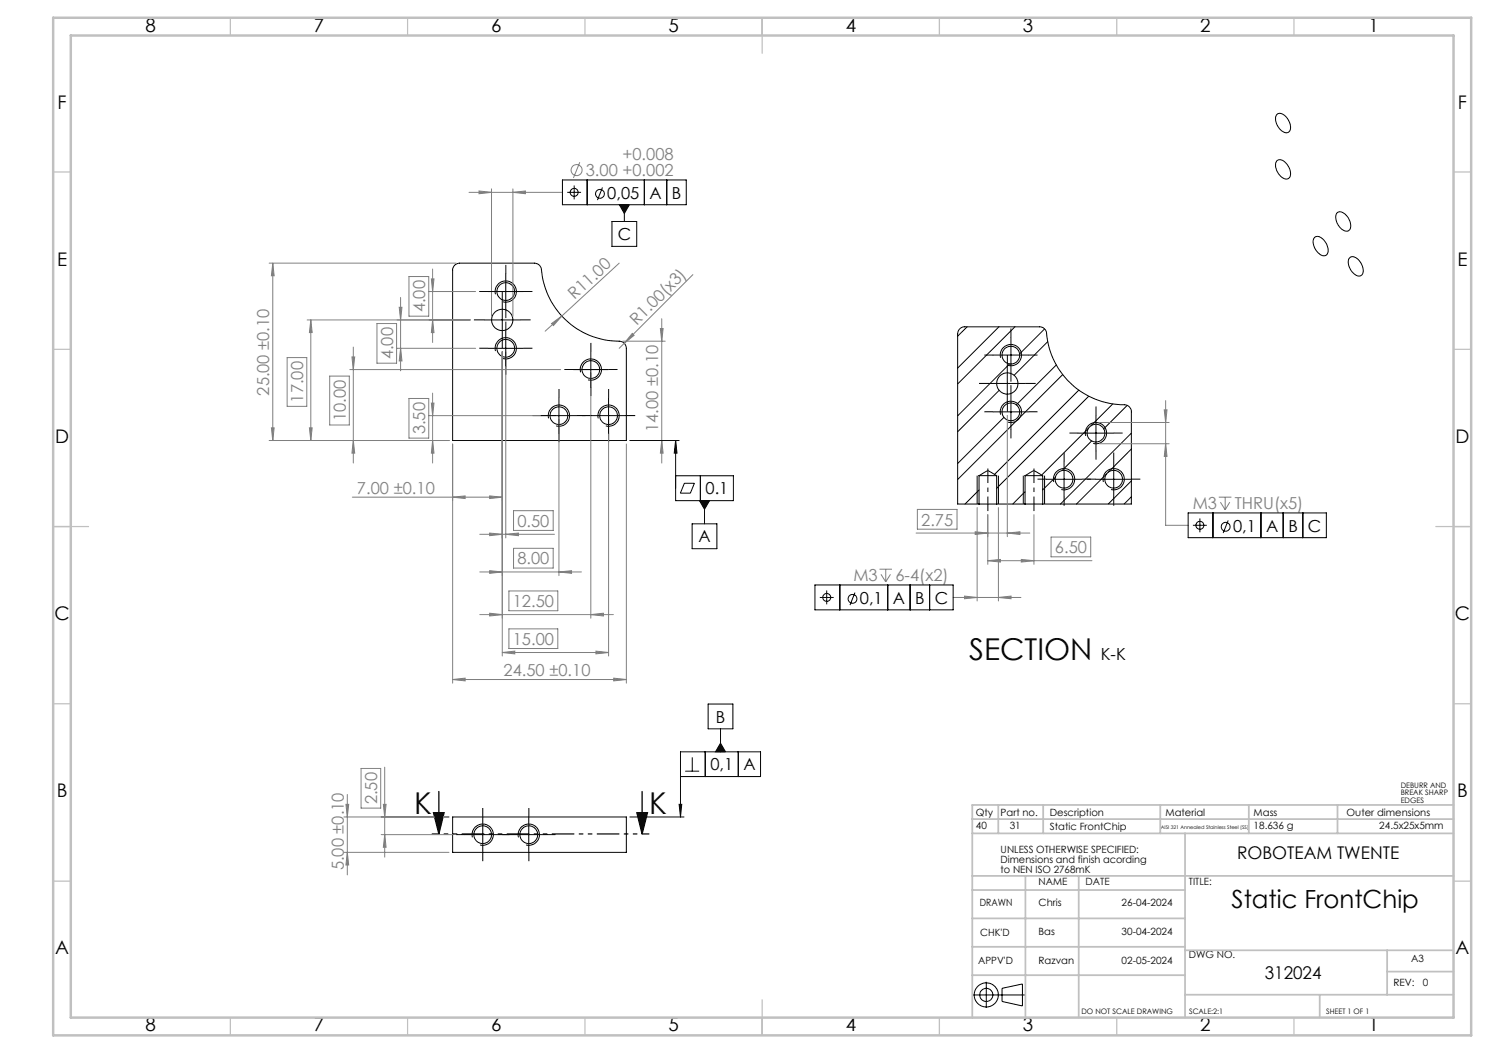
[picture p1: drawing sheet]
<svg xmlns="http://www.w3.org/2000/svg" width="420mm" height="297mm" viewBox="0 0 420 297" stroke-linecap="round" stroke-linejoin="round" font-family="sans-serif">
<g fill="none" stroke="#000" stroke-width=".28">
<path d="M360.1 32.3a1.89 1.89 0 0 1 2.8 .8 3.2 3.2 0 0 1 .6 4.2 2.8 2.8 0 0 1-3.3-2.1l-.4-1.3v-1zM158.6 50.8h35v6.9h-35zM160 54.3h3.9M162 52.3v3.9M165.6 50.8v6.9M169.9 52.9l-1.4 3.5M174.7 57.7h2.8l-1.4 2.5zM176.1 57.7v4.8M181.8 50.8v6.9M188.1 50.8v6.9M360.1 45.4a2.06 2.06 0 0 1 3 1 3.1 3.1 0 0 1 .4 3.9 2.88 2.88 0 0 1-3.4-2.2l-.3-1.1v-1zM128.2 74.8l1.4-.6h21.1a1.96 1.96 0 0 1 2 1.9 22.3 22.3 0 0 0 22.6 20.2 1.95 1.95 0 0 1 1.4 1.9v26h-49v-48.3z"/>
<path d="M142.7 77.2v10M172.6 62.5h7v7h-7zM370.9 66.8a2.66 2.66 0 0 1 3.2 1.8 2.51 2.51 0 0 1-.2 3.4 2.96 2.96 0 0 1-3.2-2.3 2.36 2.36 0 0 1 .2-2.9zM377.1 60.1a1.89 1.89 0 0 1 2.8 .8 3.2 3.2 0 0 1 .5 4.1 2.8 2.8 0 0 1-3.2-2l-.4-1.5zM380.6 72.8a1.9 1.9 0 0 1 2.8 .8 3.2 3.2 0 0 1 .6 4.1 2.68 2.68 0 0 1-3.2-2l-.5-1.6zM136.7 90.2h9.9M137.7 82.2h10M137.7 98.2h10M139.8 83a2.99 2.99 0 0 1 2.6-3.8 2.99 2.99 0 0 1 3.2 3.3 2.99 2.99 0 0 1-3.7 2.6M139.8 99a2.99 2.99 0 0 1 2.6-3.7 2.99 2.99 0 0 1 3.2 3.2 2.99 2.99 0 0 1-3.7 2.6M141.7 85.2v10M142.7 93.2v10.1"/>
<path d="M166.7 99.2v10.1M272.8 92.2l-2.7 2.6M281.8 92.2l-11.7 11.6M285.2 95.2v10M286.3 92.2l-16.2 16.1M294.6 92.8l-7 7M295.5 96.4l-9.5 9.5M152.6 117.2h10.1M154.8 118a2.99 2.99 0 0 1 2.6-3.8 2.99 2.99 0 0 1 3.2 3.3 2.99 2.99 0 0 1-3.7 2.6M157.7 112.3v9.9M161.6 104.2h10.1M163.8 105a2.99 2.99 0 0 1 2.6-3.7 2.99 2.99 0 0 1 3.2 3.2 2.99 2.99 0 0 1-3.7 2.6"/>
<path d="M166.7 117.2h10M168.8 118a2.99 2.99 0 0 1 2.6-3.8 2.99 2.99 0 0 1 3.2 3.3 2.99 2.99 0 0 1-3.7 2.6M171.7 112.3v9.9M279.1 108.2h10M280.1 100.2h10M280.1 116.2h10M281.8 110.1l-11.7 11.7M282.2 100.9a3 3 0 0 1 2.7-3.7 3 3 0 0 1 3.2 3.3 3 3 0 0 1-3.8 2.6M282.2 116.9a3 3 0 0 1 2.7-3.7 3 3 0 0 1 3.2 3.2 3 3 0 0 1-3.8 2.7M283.2 117.7l-13.1 13M284.1 103.1v10.1M284.8 102.7l-14.7 14.6"/>
<path d="M285.2 111.2v10M298 102.9l-11.3 11.3M299.8 105.7l-29.7 29.6M304.3 110l-23.8 23.8M307.1 111.8l-26 25.9M309.1 117.2v10M313.9 113.9l-6.2 6.2M318 114.3l-6.7 6.7M177.7 124.2h13.9M190.6 124.2l.4 3.6h-.8zM190.6 124.2v17h16.3v-7h-16.3M193 136.3h2.9l-1.2 2.8h-2.8z"/>
<path d="M197.6 134.2v7M275.6 134.2v8M276.2 134.2l2.4-1.4 2.5 1.4M276.2 134.2h4.9M276.2 134.2v8M276.2 138.2l-4 4M281.1 134.2v8M281.6 134.2v8M288.6 134.2v8M289.1 134.2l2.4-1.4 2.6 1.4M289.1 134.2h5M289.1 134.2v8"/>
<path d="M289.1 138.7l-3.4 3.5M294.1 134.2v8M294.6 134.2v8M295.1 135.2h10M297.3 136a3 3 0 0 1 2.6-3.8 3 3 0 0 1 3.2 3.2 3 3 0 0 1-3.7 2.7M297.7 134.6l-3.6 3.6M300.1 130.2v10M304.1 122.2h10M306.2 122.9a2.99 2.99 0 0 1 2.7-3.7 2.99 2.99 0 0 1 3.2 3.2 2.99 2.99 0 0 1-3.7 2.7M307.1 120.8l-13.3 13.2M307.9 124.4l-8.3 8.3M309.1 135.2h10"/>
<path d="M311.2 136a3 3 0 0 1 2.6-3.8 3 3 0 0 1 3.3 3.2 3 3 0 0 1-3.7 2.7M312.2 133.6l-8.6 8.6M314.1 130.2v10M319.1 122.2l-20 20M319.1 135.6l-6.5 6.6M319.1 126.6l-6.5 6.6M195.2 147.7h7v7.1h-7zM197.3 141.2h2.8l-1.4 2.4zM198.7 141.2v6.5M276.2 142.2h-6.1v-48a1.99 1.99 0 0 1 2-2h21.1a2.02 2.02 0 0 1 2 1.8 22.2 22.2 0 0 0 22.5 20.3 2.06 2.06 0 0 1 1.4 1.9v26h-25M276.2 142.2h4.9M281.1 142.2h8"/>
<path d="M289.1 142.2h5M319.1 140.1l-2 2.1M335.1 144.7h39v7h-39zM336.5 148.2h3.9M338.5 146.2v3.9M342.1 144.7v7M346.4 146.8l-1.4 3.6M355.7 144.7v7M362 144.7v7M367.5 144.7v7M229.9 165h39v7h-39zM231.2 168.5h4"/>
<path d="M233.2 166.5v4M236.9 165v7M241.2 167.1l-1.5 3.6M250.4 165v7M256.7 165v7M262.2 165v7M199.7 198.6h7v7h-7zM191.9 219h22.6v-6.9h-22.6v18.3M193.3 217.5h3.9M195.3 213.6v3.9M198.9 212.1v6.9M203.2 209.6l1.4 2.5h-2.8z"/>
<path d="M203.2 205.6v6.5M208.2 212.1v6.9M127.7 230.4h49v10h-49zM131.2 235.4h9.9M133.2 236.2a3 3 0 0 1 2.7-3.8 3 3 0 0 1 3.3 3.3 3 3 0 0 1-3.8 2.6M136.2 230.4v10M144.1 235.4h10.1M146.3 236.2a3 3 0 0 1 2.6-3.8 3 3 0 0 1 3.3 3.3 3 3 0 0 1-3.8 2.6M149.2 230.4v10M177.7 230.4h15.2M191.6 226.9h.7l-.4 3.5zM278.2 276.9v7.4"/>
<path d="M282.6 278.8l5.8-1.3v6.2l-5.8-1.2zM274.5 280.6h14.8"/>
<circle cx="162" cy="54.3" r="1.12"/>
<circle cx="169.2" cy="54.7" r="1.25"/>
<circle cx="141.7" cy="90.2" r="3"/>
<circle cx="142.7" cy="98.2" r="2.51"/>
<circle cx="142.7" cy="82.2" r="2.51"/>
<circle cx="157.7" cy="117.2" r="2.5"/>
<circle cx="166.7" cy="104.2" r="2.5"/>
<circle cx="171.7" cy="117.2" r="2.51"/>
<circle cx="284.1" cy="108.2" r="3"/>
<circle cx="285.1" cy="116.2" r="2.5"/>
<circle cx="285.1" cy="100.2" r="2.5"/>
<circle cx="300.1" cy="135.2" r="2.5"/>
<circle cx="309.1" cy="122.2" r="2.5"/>
<circle cx="314.1" cy="135.2" r="2.5"/>
<circle cx="338.5" cy="148.2" r="1.12"/>
<circle cx="345.7" cy="148.6" r="1.25"/>
<circle cx="233.2" cy="168.5" r="1.12"/>
<circle cx="240.5" cy="168.9" r="1.25"/>
<circle cx="136.2" cy="235.4" r="2.5"/>
<circle cx="149.2" cy="235.4" r="2.49"/>
<circle cx="278.2" cy="280.6" r="1.84"/>
<circle cx="278.2" cy="280.6" r="3.4"/>
</g>
<g fill="none" stroke="#808080" stroke-width=".28">
<path d="M132.3 54.3h26.3M135.1 53.9l3.5 .4-3.5 .3zM138.6 53.3v35.9M144.7 54.3l3.5-.4v.7zM144.7 53.3v35.9M163.5 45.8l-1.8 4.4M75.9 74.2h52.8M76.9 74.2l.4 3.6h-.7zM76.9 74.2v50M115.4 78h5.5v11.2h-5.5zM121.7 78.7h.7l-.4 3.5zM122 75.9v20.7"/>
<path d="M174.7 74.2l-16.2 14.9M195.4 77.5l-20.7 20.7M86.6 90.2h46M87.7 90.2v34M87.7 90.2l.4 3.6h-.8zM99.7 97.9v32.7M106.3 91.3h5.6v11.1h-5.6zM112 98.2h22.2M112.6 86.7h.8l-.4 3.5zM113 98.2l.4 3.6h-.8zM113 83.9v20.7M121 82.2h13.2"/>
<path d="M122 90.2l.4 3.6h-.7zM141.7 99.2v85.8M142.7 99.2v52.5M155.6 91.3l2.9-2.2-2.4 2.7zM158.5 89.1l-4.7 4.3M175.6 96.2h12M178.3 94l.6 .6-2.8 2.2zM186.3 92.7h.7l-.3 3.5zM186.7 89.9v40.7M81 100.9h5.5v13.7h-5.5zM93 106.1h5.5v13.8h-5.5zM98.7 104.2h59.5"/>
<path d="M99.3 100.7h.7l-.3 3.5zM115.4 112.4h5.5v11.2h-5.5zM121 117.2h35.7M121.7 113.7h.7l-.4 3.5zM122 110.9v19.7M157.7 118.2v44.1M166.7 105.2v69.2M171.7 118.2v66.8M284.1 117.2v34.2M310.1 119.2h19.7M328.4 115.6h.8l-.4 3.6zM328.8 113v35.2h6.3"/>
<path d="M75.9 124.2h50.7M76.6 120.7h.7l-.4 3.5zM87.3 120.7h.8l-.4 3.5zM99.7 124.2l.3 3.6h-.7zM122 124.2l.4 3.6h-.7zM127.7 125.2v67.5M138.1 139.9l3.6 .3-3.6 .4zM176.7 125.2v67.5M177.7 124.2h9.9M186.7 124.2l.3 3.6h-.7zM310.1 125.2h19.7M328.8 125.2l.4 3.5h-.8z"/>
<path d="M99.4 140.2h42.3M127.7 140.2l3.5-.3v.7zM135.3 150.7h21.1M138.1 150.4l3.6 .3-3.6 .4zM142.7 150.7l3.5-.3v.7zM144.9 144h11.1v5.6h-11.1zM144.9 154.7h11.1v5.5h-11.1zM258.4 150.4h32.1M258.8 143.7h11.1v5.6h-11.1zM275.1 150l3.5 .4-3.5 .3zM275.6 143.2v26.3M278.6 158.1l3.6-.3v.7z"/>
<path d="M278.6 145.2v14M278.6 158.1h29.4M281.6 143.2v26.3M284.1 150.4l3.6-.4v.7zM288.1 157.8l3.5 .3-3.5 .4zM291.6 145.2v14M296.5 151.5h11.2v5.6h-11.2zM343.8 140.2h3.5M344.2 141.6l1.4 2.2M345.6 140.2v3.6M346.9 141.6l-1.3 2.2M135.3 161.3h28.7"/>
<path d="M135.3 173.4h37.7M138.1 161l3.6 .3-3.6 .4zM138.1 173l3.6 .4-3.6 .3zM143.5 166.7h13.8v5.6h-13.8zM143.5 177.4h13.8v5.5h-13.8zM157.7 161.3l3.5-.3v.7zM166.7 173.4l3.5-.4v.7zM248.1 160.5h3.5M248.5 162l1.3 2.1M249.8 160.5v3.6M251.2 162l-1.4 2.1M268.9 168.5h19.1"/>
<path d="M272.1 168.1l3.5 .4-3.5 .4zM281.6 168.5l3.6-.4v.8zM127.7 191.7l3.5-.4v.7zM127.7 191.7h49M141.7 184l3.5-.3v.7zM141.7 184h30M168.1 183.7l3.6 .3-3.6 .4zM173.1 191.3l3.6 .4-3.6 .3zM101.8 216.7h5.6v11.2h-5.6zM108.5 216.4v25.4M97 230.4h29.6M97.6 226.9h.8l-.4 3.5z"/>
<path d="M98 224.1v22.7M107.5 235.4h20.2M108.1 226.9h.8l-.4 3.5zM108.5 235.4l.4 3.6h-.8zM97 240.4h29.6M98 240.4l.4 3.6h-.8z"/>
<circle cx="162.6" cy="48" r="1.56"/>
</g>
<path d="M122.3 229.2h3l-1.5 6zM123.8 223.2v12M179.6 229.2h3l-1.5 6zM181.1 223.2v12" fill="none" stroke="#000" stroke-width=".35"/>
<path d="M278.7 144.1v-12M291.7 144.1v-12" fill="none" stroke="#000" stroke-width=".28" stroke-dasharray="15.2 1.3 1.3 1.3" stroke-dashoffset="11.1" stroke-linecap="butt"/>
<path d="M183.1 235.2h-61.3" fill="none" stroke="#000" stroke-width=".35" stroke-dasharray="6.3 1.3 1.3 1.3 1.3 1.3" stroke-dashoffset="4.3" stroke-linecap="butt"/>
<g fill="none" stroke="#000" stroke-width=".28" stroke-dasharray="15.2 1.3 1.3 1.3" stroke-linecap="butt">
<path d="M142.7 77.2v-2.5M136.7 90.2h-3M137.7 82.2h-2.5M137.7 98.2h-2.5M141.7 85.2v-3M141.7 95.2v3M142.7 87.2v2.5M142.7 93.2v-2.5M146.7 90.2h3M147.7 82.2h2.5M147.7 98.2h2.5M166.7 99.2v-2.5"/>
<path d="M285.2 95.1v-2.5M142.7 103.2v2.5M152.7 117.2h-2.5M157.7 112.2v-2.5M161.7 104.2h-2.5M162.7 117.2h2.5M166.7 117.2h-2.5M166.7 109.2v2.5M171.7 112.2v-2.5M171.7 104.2h2.5M176.7 117.2h2.5M279.2 108.1h-3"/>
<path d="M280.2 100.1h-2.5M280.2 116.1h-2.5M284.2 103.1v-3M284.2 113.1v3M285.2 105.1v2.5M285.2 111.1v-2.5M289.2 108.1h3M290.2 100.1h2.5M290.2 116.1h2.5M309.2 117.1v-2.5M157.7 122.2v2.5M171.7 122.2v2.5"/>
<path d="M285.2 121.1v2.5M295.2 135.1h-2.5M300.2 130.1v-2.5M304.2 122.1h-2.5M305.2 135.1h2.5M309.2 135.1h-2.5M309.2 127.1v2.5M314.2 130.1v-2.5M314.2 122.1h2.5M319.2 135.1h2.5M300.2 140.1v2.5M314.2 140.1v2.5"/>
<path d="M131.2 235.4h-2.5M136.2 230.4v-2.5M141.2 235.4h2.5M144.2 235.4h-2.5M149.2 230.4v-2.5M154.2 235.4h2.5M136.2 240.4v2.5M149.2 240.4v2.5"/>
</g>
<g fill="none" stroke="#c0c0c0" stroke-width=".35">
<path d="M65 5v5M115 5v5M165 5v5M215 5v10M265 5v5M315 5v5M365 5v5M15 48.5h5M410 48.5h5M15 98.5h5M410 98.5h5M15 148.5h10"/>
<path d="M405 148.5h10M15 198.5h5M410 198.5h5M15 248.5h5M410 248.5h5M65 287v5M115 287v5M165 287v5M215 282v10M265 287v5M315 287v5M365 287v5"/>
</g>
<g fill="none" stroke="#c0c0c0" stroke-width=".5">
<path d="M274.2 231h135.8M274.2 235.1h135.8M281.6 227v8.1M294.3 227v8.1M327.3 227v8.1M334.3 235.1v51.9M352.2 227v8.1M377.3 227v8.1M410 227h-135.8v60.2M274.2 247h135.8M274.2 251h60.1M274.2 259h60.1"/>
<path d="M289.2 247v40M304.3 247v40M274.2 267h60.1M274.2 275.1h60.1M334.3 268h75.7M391.3 268v12.6M391.3 274h18.7M334.3 280.6h75.7M372.3 280.6v6.4"/>
</g>
<path d="M15 5h400v287h-400zM20 10h390v277h-390z" fill="none" stroke="#c0c0c0" stroke-width=".7"/>
<path d="M179.6 229.2h3l-1.5 6zM122.3 229.2h3l-1.5 6z" fill="#000"/>
<g fill="#808080">
<path d="M155.6 91.3l2.9-2.2-2.4 2.7z"/>
<path d="M178.3 94l.6 .6-2.8 2.2z"/>
<path d="M138.1 139.9l3.6 .3-3.6 .4zM127.7 140.2l3.5-.3v.7zM168.1 183.7l3.6 .3-3.6 .4zM141.7 184l3.5-.3v.7z"/>
<path d="M135.1 53.9l3.5 .4-3.5 .3zM144.7 54.3l3.5-.4v.7zM138.1 150.4l3.6 .3-3.6 .4zM142.7 150.7l3.5-.3v.7zM138.1 161l3.6 .3-3.6 .4zM157.7 161.3l3.5-.3v.7zM138.1 173l3.6 .4-3.6 .3zM166.7 173.4l3.5-.4v.7z"/>
<path d="M127.7 191.7l3.5-.4v.7zM173.1 191.3l3.6 .4-3.6 .3z"/>
<path d="M76.6 120.7h.7l-.4 3.5zM76.9 74.2l.4 3.6h-.7zM122 90.2l.4 3.6h-.7zM121.7 78.7h.7l-.4 3.5zM87.3 120.7h.8l-.4 3.5zM87.7 90.2l.4 3.6h-.8z"/>
<path d="M112.6 86.7h.8l-.4 3.5zM113 98.2l.4 3.6h-.8zM121.7 113.7h.7l-.4 3.5zM122 124.2l.4 3.6h-.7zM99.3 100.7h.7l-.3 3.5zM99.7 124.2l.3 3.6h-.7zM186.3 92.7h.7l-.3 3.5zM186.7 124.2l.3 3.6h-.7z"/>
</g>
<path d="M190.6 124.2l.4 3.6h-.8zM197.3 141.2l1.4 2.4 1.4-2.4zM174.7 57.7l1.4 2.5 1.4-2.5zM191.6 226.9h.7l-.4 3.5zM203.2 209.6l1.4 2.5h-2.8z" fill="#000"/>
<g fill="#808080">
<path d="M284.1 150.4l3.6-.4v.7zM275.1 150l3.5 .4-3.5 .3z"/>
<path d="M278.6 158.1l3.6-.3v.7zM288.1 157.8l3.5 .3-3.5 .4zM272.1 168.1l3.5 .4-3.5 .4zM281.6 168.5l3.6-.4v.8zM328.4 115.6h.8l-.4 3.6zM328.8 125.2l.4 3.5h-.8z"/>
<path d="M97.6 226.9h.8l-.4 3.5zM98 240.4l.4 3.6h-.8zM108.1 226.9h.8l-.4 3.5zM108.5 235.4l.4 3.6h-.8z"/>
</g>
<g font-size="8.5">
<text x="273.4" y="186.2">SECTION</text>
<text x="116.8" y="229.5">K</text>
<text x="183.1" y="229.5">K</text>
</g>
<text font-size="7.1" x="347.4" y="256">Static FrontChip</text>
<g font-size="5.3">
<text x="41" y="8.9">8</text>
<text x="88.5" y="8.9">7</text>
<text x="138.5" y="8.9">6</text>
<text x="188.5" y="8.9">5</text>
<text x="238.5" y="8.9">4</text>
<text x="288.5" y="8.9">3</text>
<text x="338.5" y="8.9">2</text>
<text x="386" y="8.9">1</text>
<text x="16.2" y="30.7">F</text>
<text x="411.2" y="30.7">F</text>
<text x="16.1" y="74.9">E</text>
<text x="411.1" y="74.9">E</text>
<text x="15.5" y="124.9">D</text>
<text x="410.5" y="124.9">D</text>
<text x="15.4" y="174.9">C</text>
<text x="410.4" y="174.9">C</text>
<text x="16" y="224.9">B</text>
<text x="411" y="224.9">B</text>
<text x="15.5" y="269.2">A</text>
<text x="410.5" y="269.2">A</text>
<text x="41" y="290.9">8</text>
<text x="88.5" y="290.9">7</text>
<text x="138.5" y="290.9">6</text>
<text x="188.5" y="290.9">5</text>
<text x="238.5" y="290.9">4</text>
<text x="288.5" y="290.9">3</text>
<text x="338.5" y="290.9">2</text>
<text x="386" y="290.9">1</text>
</g>
<g font-size="4.9">
<text x="348.9" y="242.3">ROBOTEAM TWENTE</text>
<text x="356.8" y="276.2">312024</text>
</g>
<g font-size="4.7" fill="#808080">
<text x="175.6" y="45.2">+0.008</text>
<text x="165.2" y="49.7">3.00 +0.002</text>
<text x="119.9" y="88.1" transform="rotate(-90 119.9 88.1)">4.00</text>
<text x="162.1" y="84.6" transform="rotate(-43 162.1 84.6)">R11.00</text>
<text x="179.6" y="91.9" transform="rotate(-45 179.6 91.9)">R1.00(x3)</text>
<text x="110.9" y="101.4" transform="rotate(-90 110.9 101.4)">4.00</text>
<text x="75.9" y="111.6" transform="rotate(-90 75.9 111.6)">25.00 ±0.10</text>
<text x="85.6" y="113.5" transform="rotate(-90 85.6 113.5)">17.00</text>
<text x="97.6" y="118.8" transform="rotate(-90 97.6 118.8)">10.00</text>
<text x="119.9" y="122.5" transform="rotate(-90 119.9 122.5)">3.50</text>
<text x="185.7" y="121.8" transform="rotate(-90 185.7 121.8)">14.00 ±0.10</text>
<text x="100.7" y="139.2">7.00 ±0.10</text>
<text x="336.4" y="143.6">M3</text>
<text x="348.3" y="143.6">THRU(x5)</text>
<text x="145.9" y="148.6">0.50</text>
<text x="259.8" y="148.2">2.75</text>
<text x="145.9" y="159.2">8.00</text>
<text x="297.6" y="156">6.50</text>
<text x="240.7" y="163.9">M3</text>
<text x="252.6" y="163.9">6-4(x2)</text>
<text x="144.6" y="171.2">12.50</text>
<text x="144.6" y="181.9">15.00</text>
<text x="142" y="190.6">24.50 ±0.10</text>
<text x="106.4" y="226.8" transform="rotate(-90 106.4 226.8)">2.50</text>
<text x="97" y="245.5" transform="rotate(-90 97 245.5)">5.00 ±0.10</text>
</g>
<g font-size="4.7">
<text x="171.3" y="56">0,05</text>
<text x="183.2" y="56">A</text>
<text x="189.5" y="56">B</text>
<text x="174.2" y="67.7">C</text>
<text x="199" y="139.4">0.1</text>
<text x="347.8" y="149.9">0,1</text>
<text x="357.1" y="149.9">A</text>
<text x="363.4" y="149.9">B</text>
<text x="368.9" y="149.9">C</text>
<text x="197" y="153">A</text>
<text x="242.5" y="170.2">0,1</text>
<text x="251.8" y="170.2">A</text>
<text x="258.1" y="170.2">B</text>
<text x="263.7" y="170.2">C</text>
<text x="310.5" y="186.2">K-K</text>
<text x="201.9" y="203.8">B</text>
<text x="200.4" y="217.3">0,1</text>
<text x="209.7" y="217.3">A</text>
</g>
<g font-size="2.8">
<text x="275.2" y="230">Qty</text>
<text x="275.2" y="233.8">40</text>
<text x="282.2" y="230">Part no.</text>
<text x="284.8" y="233.8">31</text>
<text x="296.1" y="230">Description</text>
<text x="328.7" y="230">Material</text>
<text x="353.6" y="233.8">18.636 g</text>
<text x="353.6" y="230">Mass</text>
<text x="379.8" y="230">Outer dimensions</text>
<text x="389.1" y="233.8">24.5x25x5mm</text>
<text x="296.1" y="234.1">Static FrontChip</text>
<text x="282.2" y="240.6">UNLESS OTHERWISE SPECIFIED:</text>
<text x="282.2" y="243.4">Dimensions and finish acording</text>
<text x="282.2" y="246.3">to NEN ISO 2768mK</text>
<text x="292.9" y="249.7">NAME</text>
<text x="306.2" y="249.7">DATE</text>
<text x="335.4" y="249.7">TITLE:</text>
<text x="276.4" y="255.6">DRAWN</text>
<text x="293" y="255.5">Chris</text>
<text x="316.4" y="255.5">26-04-2024</text>
<text x="276.5" y="263.9">CHK'D</text>
<text x="293" y="263.8">Bas</text>
<text x="316.4" y="263.8">30-04-2024</text>
<text x="275.9" y="272">APPV'D</text>
<text x="293" y="271.9">Razvan</text>
<text x="316.4" y="271.9">02-05-2024</text>
<text x="335.4" y="270.2">DWG NO.</text>
<text x="398.1" y="271.4">A3</text>
<text x="393" y="278.1">REV:</text>
<text x="401.3" y="278.1">0</text>
</g>
<g font-size="2.1">
<text x="395.1" y="222.2">DEBURR AND</text>
<text x="395.1" y="224.3">BREAK SHARP</text>
<text x="395.1" y="226.4">EDGES</text>
<text x="305.1" y="286.1">DO NOT SCALE DRAWING</text>
<text x="335.4" y="286.1">SCALE:2:1</text>
<text x="374" y="286.1">SHEET 1 OF 1</text>
</g>
<text font-size="1.4" x="327.5" y="233.8">AISI 321 Annealed Stainless Steel (SS)</text>
</svg>
